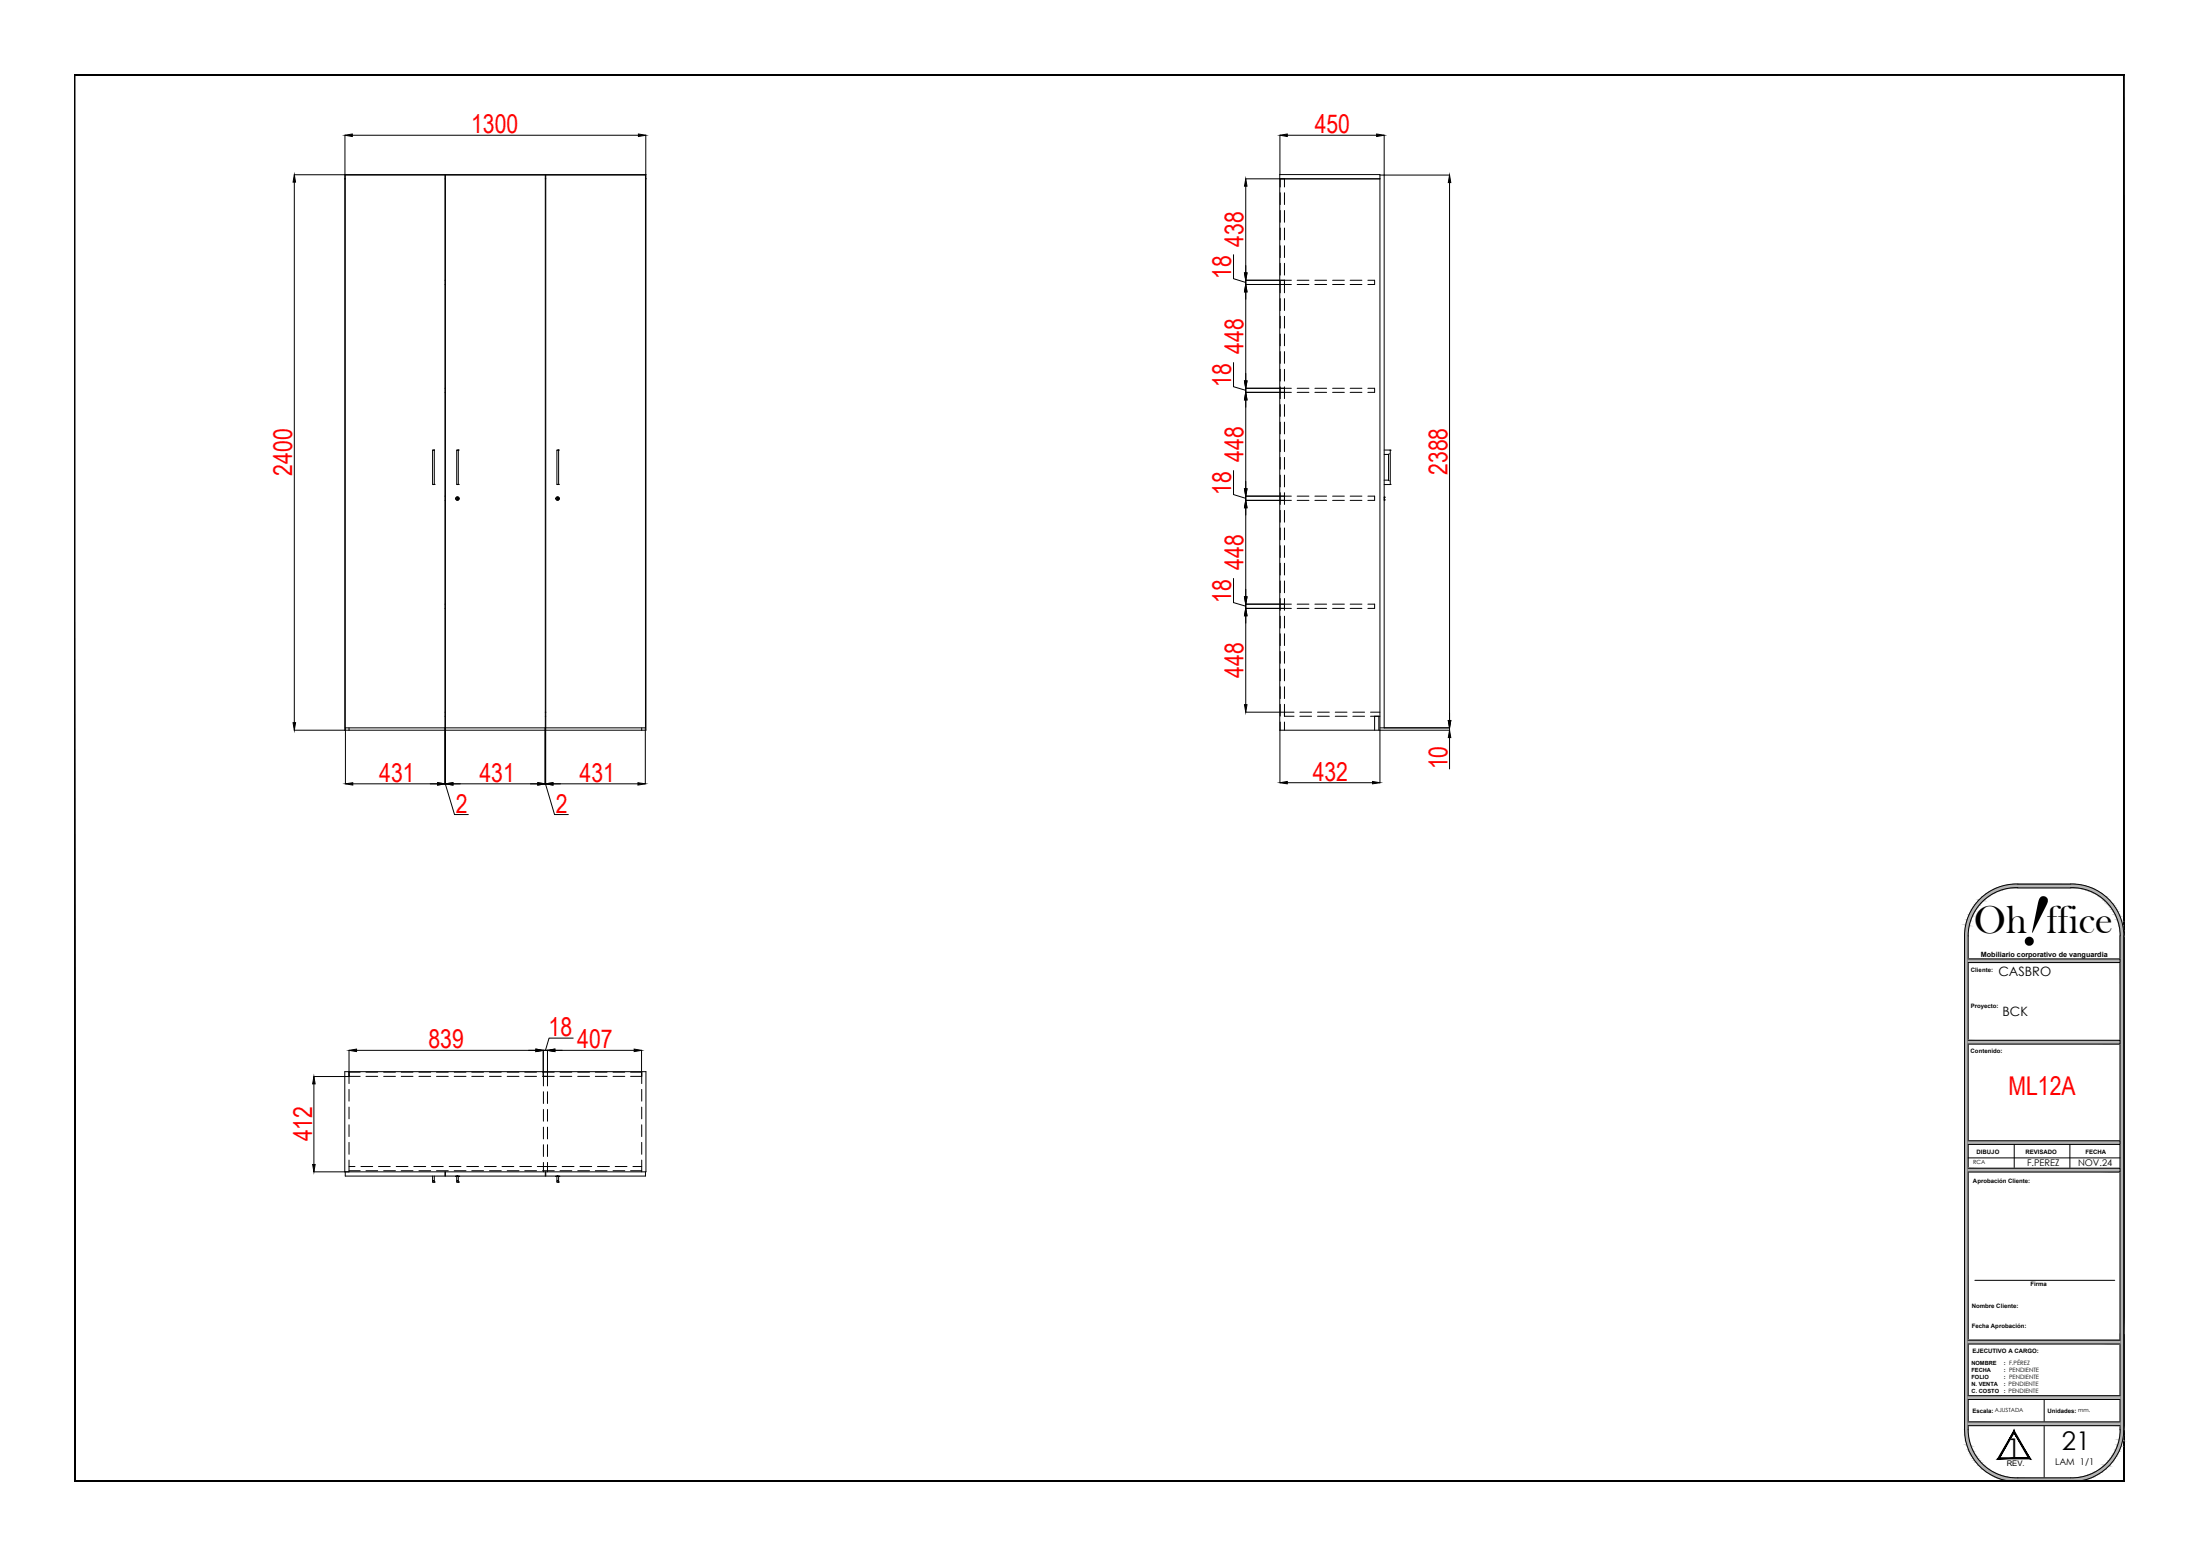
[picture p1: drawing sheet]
<svg xmlns="http://www.w3.org/2000/svg" width="594mm" height="420mm" viewBox="0 0 594 420" stroke-linecap="round" stroke-linejoin="round" font-family="sans-serif">
<g fill="#000" stroke="#000" stroke-width=".27">
<path d="M20 20.1v.2l553.6-.2zM20 20.3l553.6-.2v.2z"/>
<path d="M543.9 386.3v.6l4.4 7zM543.9 386.9l4.4 7-.6-.3zM539.4 393.9h8.9l-.6-.3zM539.4 393.9l.6-.3h7.7zM543.9 386.3l-4.5 7.6 .6-.3zM543.9 386.3v.6l-3.9 6.7z"/>
<path d="M20 400h553.6l-.2-.2zM20 400l.2-.2h553.2zM20 20.1v379.9l.2-.2zM20 20.1l.2 .2v379.5zM20 20.1l.2 .2 553.4-.2zM20.2 20.3l553.4-.2-.2 .2zM573.6 20.1l-.2 .2 .2 379.7zM573.4 20.3l.2 379.7-.2-.2z"/>
<path d="M20 400h553.6v-.2zM20 399.8h553.6l-553.6 .2z"/>
</g>
<g fill="none" stroke="#000" stroke-width=".27">
<path d="M544.9 239.8h14.2M544.9 238.7h14.2M544.9 239.7a13 13 0 0 0-13.4 13v133.4M544.9 238.7a14 14 0 0 0-14.4 14v133.4a13.9 13.9 0 0 0 14.4 13.9h14.2a14 14 0 0 0 14.4-13.9v-133.4a14 14 0 0 0-14.4-14M559.1 239.7a13 13 0 0 1 13.4 13M531.5 258.9h41v1h-41M572.5 252.7v133.4M531.5 280.9h41v1h-41M531.5 308h41v1h-41M531.5 315.5h41v1h-41M531.5 312.7h41M543.9 309v6.5"/>
<path d="M558.9 309v6.5M533.3 345.7h37.7M531.5 376.9h41M531.5 377.9h41M531.5 361.9h41M531.5 362.9h41M552 377.9v6M531.5 386a13 13 0 0 0 13.4 13.1h14.2M531.5 385h41M531.5 383.9h41M552 385v14.1M572.5 386a13 13 0 0 1-13.4 13.1"/>
</g>
<g fill="#b3b3b3" stroke="#b3b3b3" stroke-width=".27">
<path d="M544.9 238.7l15.6 .1zM543.4 238.8h17.1z"/>
<path d="M543.4 238.8l18.6 .2-1.5-.2zM541.9 239l1.5-.2 18.6 .2z"/>
<path d="M541.9 239l21.6 .3-1.5-.3zM540.5 239.3l1.4-.3 21.6 .3z"/>
<path d="M540.5 239.3l24.2 .5-1.2-.5zM539.3 239.8l1.2-.5 24.2 .5z"/>
<path d="M559.1 239.8h5.6zM559.1 239.8h5.6z"/>
<path d="M539.3 239.8h5.6zM539.2 239.8h4.3z"/>
<path d="M560.5 239.8h4.4zM560.5 239.8h4.4z"/>
<path d="M539.2 239.8h4.3zM539.1 239.8h4z"/>
<path d="M560.8 239.8l4.4 .1zM560.8 239.8l4.4 .1z"/>
<path d="M539.1 239.8h4zM538.8 239.9h3.3z"/>
<path d="M561.8 239.9l4 .4-.6-.4zM561.8 239.9l4 .4h-2.6z"/>
<path d="M538.8 239.9l2 .4 1.3-.4zM538.1 240.3l.7-.4 2 .4z"/>
<path d="M563.2 240.3l3 .2-.4-.2zM563.2 240.3l3 .2h-2.5z"/>
<path d="M538.1 240.3l2.1 .2 .6-.2zM537.7 240.5l.4-.2 2.1 .2z"/>
<path d="M563.7 240.5l2.9 .2-.4-.2zM563.7 240.5l2.9 .2h-2.1z"/>
<path d="M537.7 240.5l1.8 .2 .7-.2zM537.3 240.7l.4-.2 1.8 .2z"/>
<path d="M564.5 240.7l3 .5-.9-.5zM564.5 240.7l3 .5h-1.9z"/>
<path d="M537.3 240.7l1.1 .5 1.1-.5zM536.5 241.2l.8-.5 1.1 .5z"/>
<path d="M565.6 241.2l2 .1zM565.6 241.2l2 .1z"/>
<path d="M536.5 241.2h1.9zM536.3 241.3h1.9z"/>
<path d="M565.8 241.3l2.8 .8-1-.8zM565.8 241.3l2.8 .8h-1.7z"/>
<path d="M536.3 241.3l.8 .8 1.1-.8zM535.4 242.1l.9-.8 .8 .8z"/>
<path d="M566.9 242.1l1.8 .1zM566.9 242.1l1.8 .1z"/>
<path d="M535.4 242.1h1.7zM535.3 242.2h1.6z"/>
<path d="M567.1 242.2l2.3 .7-.7-.7zM567.1 242.2l2.3 .7h-1.4z"/>
<path d="M535.3 242.2l.7 .7 .9-.7zM535.3 242.2l.7 .7h-1.5z"/>
<path d="M568 242.9l1.7 .3-.3-.3zM568 242.9l1.7 .3h-1.4z"/>
<path d="M534.5 242.9l1.2 .3 .3-.3zM534.5 242.9l1.2 .3h-1.5z"/>
<path d="M568.3 243.2l2 .7-.6-.7zM568.3 243.2l2 .7h-1.3z"/>
<path d="M534.2 243.2l.7 .7 .8-.7zM534.2 243.2l.7 .7h-1.2z"/>
<path d="M569 243.9l1.7 .5-.4-.5zM569 243.9l1.7 .5h-1.3z"/>
<path d="M533.7 243.9l.9 .5 .3-.5zM533.7 243.9l.9 .5h-1.4z"/>
<path d="M569.4 244.4l1.7 .6-.4-.6zM569.4 244.4l1.7 .6h-1.2z"/>
<path d="M533.2 244.4l.8 .6 .6-.6zM533.2 244.4l.8 .6h-1.1z"/>
<path d="M569.9 245l1.6 .6-.4-.6zM569.9 245l1.6 .6h-1.2z"/>
<path d="M532.9 245l.7 .6 .4-.6zM532.9 245l.7 .6h-1.2z"/>
<path d="M570.3 245.6l1.5 .5-.3-.5zM570.3 245.6l1.5 .5h-1.1z"/>
<path d="M532.4 245.6l.9 .5 .3-.5zM532.4 245.6l.9 .5h-1.2z"/>
<path d="M570.7 246.1l1.5 .9-.4-.9zM570.7 246.1l1.5 .9h-1.1z"/>
<path d="M532.1 246.1l.8 .9 .4-.9zM532.1 246.1l.8 .9h-1.2z"/>
<path d="M571.1 247l1.3 .3-.2-.3zM571.1 247l1.3 .3h-1.1z"/>
<path d="M531.7 247l1 .3 .2-.3zM531.7 247l1 .3h-1.1z"/>
<path d="M571.3 247.3l1.5 1-.4-1zM571.3 247.3l1.5 1h-1.1z"/>
<path d="M531.6 247.3l.7 1 .4-1zM531.6 247.3l.7 1h-1.1z"/>
<path d="M571.7 248.3l1.2 .4-.1-.4zM571.7 248.3l1.2 .4h-1.1z"/>
<path d="M531.2 248.3l.9 .4 .2-.4zM531.2 248.3l.9 .4h-1z"/>
<path d="M571.8 248.7l1.4 1.1-.3-1.1zM571.8 248.7l1.4 1.1h-1.1z"/>
<path d="M531.1 248.7l.7 1.1 .3-1.1zM531.1 248.7l.7 1.1h-1z"/>
<path d="M572.1 249.8l1.1 .2v-.2zM572.1 249.8l1.1 .2h-1z"/>
<path d="M530.8 249.8l1 .2v-.2zM530.8 249.8l1 .2h-1.1z"/>
<path d="M572.2 250l1.2 1.2-.2-1.2zM572.2 250l1.2 1.2h-1z"/>
<path d="M530.7 250l.9 1.2 .2-1.2zM530.7 250l.9 1.2h-1z"/>
<path d="M572.4 251.2l1 .2zM572.4 251.2l1 .2z"/>
<path d="M530.6 251.2l1 .2zM530.6 251.2l1 .2z"/>
<path d="M572.4 251.4l1.1 1.3-.1-1.3zM572.4 251.4l1.1 1.3h-1z"/>
<path d="M530.5 251.4l1 1.3 .1-1.3zM530.5 251.4l1 1.3h-1z"/>
<path d="M572.5 252.7l1 107.5v-107.5zM572.5 252.7l1 107.5h-1z"/>
<path d="M530.5 252.7l1 107.5v-107.5zM530.5 252.7l1 107.5h-1z"/>
<path d="M572.5 360.2l1 25.9v-25.9zM572.5 360.2l1 25.9h-1z"/>
<path d="M530.5 360.2l1 25.9v-25.9zM530.5 360.2l1 25.9h-1z"/>
<path d="M572.5 386.1l.9 1.4 .1-1.4zM572.5 386.1l.9 1.4h-1z"/>
<path d="M530.5 386.1l1.1 1.4-.1-1.4zM530.5 386.1l1.1 1.4h-1.1z"/>
<path d="M572.4 387.5h1zM572.4 387.5h1z"/>
<path d="M530.5 387.5h1.1zM530.5 387.5h1.1z"/>
<path d="M572.4 387.5l.8 1.3 .2-1.3zM572.4 387.5l.8 1.3h-1z"/>
<path d="M530.6 387.5l1.2 1.3-.2-1.3zM530.6 387.5l1.2 1.3h-1.1z"/>
<path d="M572.2 388.8l1 .2v-.2zM572.2 388.8l1 .2h-1.1z"/>
<path d="M530.7 388.8l1.1 .2v-.2zM530.7 388.8l1.1 .2h-1z"/>
<path d="M572.1 389l.8 1.2 .3-1.2zM572.1 389l.8 1.2h-1.1z"/>
<path d="M530.8 389l1.3 1.2-.3-1.2zM530.8 389l1.3 1.2h-1z"/>
<path d="M571.8 390.2l1 .3 .1-.3zM571.8 390.2l1 .3h-1.1z"/>
<path d="M531.1 390.2l1.2 .3-.2-.3zM531.1 390.2l1.2 .3h-1.1z"/>
<path d="M571.7 390.5l.7 .9 .4-.9zM571.7 390.5l.7 .9h-1.1z"/>
<path d="M531.2 390.5l1.5 .9-.4-.9zM531.2 390.5l1.5 .9h-1.1z"/>
<path d="M571.3 391.4l.9 .5 .2-.5zM571.3 391.4l.9 .5h-1.1z"/>
<path d="M531.6 391.4l1.3 .5-.2-.5zM531.6 391.4l1.3 .5h-1.2z"/>
<path d="M571.1 391.9l.7 .8 .4-.8zM571.1 391.9l.7 .8h-1.1z"/>
<path d="M531.7 391.9l1.6 .8-.4-.8zM531.7 391.9l1.6 .8h-1.2z"/>
<path d="M570.7 392.7l.8 .5 .3-.5zM570.7 392.7l.8 .5h-1.2z"/>
<path d="M532.1 392.7l1.5 .5-.3-.5zM532.1 392.7l1.5 .5h-1.2z"/>
<path d="M570.3 393.2l.8 .6 .4-.6zM570.3 393.2l.8 .6h-1.2z"/>
<path d="M532.4 393.2l1.6 .6-.4-.6zM532.4 393.2l1.6 .6h-1.1z"/>
<path d="M569.9 393.8l.8 .6 .4-.6zM569.9 393.8l.8 .6h-1.3z"/>
<path d="M532.9 393.8l1.7 .6-.6-.6zM532.9 393.8l1.7 .6h-1.4z"/>
<path d="M569.4 394.4l.9 .5 .4-.5zM569.4 394.4l.9 .5h-1.3z"/>
<path d="M533.2 394.4l1.7 .5-.3-.5zM533.2 394.4l1.7 .5h-1.2z"/>
<path d="M569 394.9l.7 .7 .6-.7zM568.3 395.6l.7-.7 .7 .7z"/>
<path d="M533.7 394.9l2 .7-.8-.7zM533.7 394.9l2 .7h-1.5z"/>
<path d="M568.3 395.6l1.1 .2 .3-.2zM568 395.8l.3-.2 1.1 .2z"/>
<path d="M534.2 395.6l1.8 .2-.3-.2zM534.2 395.6l1.8 .2h-1.5z"/>
<path d="M568 395.8l.7 .8 .7-.8zM567.1 396.6l.9-.8 .7 .8z"/>
<path d="M534.5 395.8l2.4 .8-.9-.8zM534.5 395.8l2.4 .8h-1.6z"/>
<path d="M567.1 396.6h1.6zM567.1 396.6l1.5 .1h-1.7z"/>
<path d="M535.3 396.6l1.8 .1zM535.3 396.6l1.8 .1z"/>
<path d="M566.9 396.7l.7 .8 1-.8zM565.8 397.5l1.1-.8 .7 .8z"/>
<path d="M535.4 396.7l2.8 .8-1.1-.8zM535.4 396.7l2.8 .8h-1.9z"/>
<path d="M565.8 397.5h1.8zM565.6 397.5h1.9z"/>
<path d="M536.3 397.5h2.1zM536.3 397.5h2.1z"/>
<path d="M565.6 397.5l1 .5 .9-.5zM564.5 398l1.1-.5 1 .5z"/>
<path d="M536.5 397.5l3 .5-1.1-.5zM536.5 397.5l3 .5h-2.2z"/>
<path d="M564.5 398l1.7 .3 .4-.3zM563.7 398.3l.8-.3 1.7 .3z"/>
<path d="M537.3 398l2.9 .3-.7-.3zM537.3 398l2.9 .3h-2.5z"/>
<path d="M563.7 398.3l2.1 .2 .4-.2zM563.2 398.5l.5-.2 2.1 .2z"/>
<path d="M537.7 398.3l3.1 .2-.6-.2zM537.7 398.3l3.1 .2h-2.7z"/>
<path d="M563.2 398.5l2 .4 .6-.4zM561.8 398.9l1.4-.4 2 .4z"/>
<path d="M538.1 398.5l4 .4-1.3-.4zM538.1 398.5l4 .4h-3.3z"/>
<path d="M561.8 398.9h3.4zM560.8 399h4.1z"/>
<path d="M538.8 398.9l4.3 .1zM538.8 398.9l4.3 .1z"/>
<path d="M560.8 399h4.1zM560.5 399h4.2z"/>
<path d="M539.1 399h4.4zM539.1 399h4.4z"/>
<path d="M560.5 399h4.2zM559.1 399.1h5.6z"/>
<path d="M539.2 399l5.7 .1zM539.2 399l5.7 .1z"/>
<path d="M539.3 399.1l24.2 .4 1.2-.4zM539.3 399.1l24.2 .4h-23z"/>
<path d="M540.5 399.5l21.5 .3 1.5-.3zM540.5 399.5l21.5 .3h-20.1z"/>
<path d="M541.9 399.8l18.6 .2 1.5-.2zM541.9 399.8l18.6 .2h-17.1z"/>
<path d="M543.4 400h17.1zM543.4 400h15.7z"/>
<path d="M531.5 308l41 1v-1zM531.5 308l41 1h-41z"/>
<path d="M531.5 383.9l41 1.1v-1.1zM531.5 383.9l41 1.1h-41z"/>
<path d="M531.5 315.5l41 1v-1zM531.5 315.5l41 1h-41z"/>
<path d="M531.5 376.9l41 1v-1zM531.5 376.9l41 1h-41z"/>
<path d="M531.5 280.9l41 1v-1zM531.5 280.9l41 1h-41z"/>
<path d="M531.5 258.9l41 1v-1zM531.5 258.9l41 1h-41z"/>
<path d="M531.5 361.9l41 1v-1zM531.5 361.9l41 1h-41z"/>
</g>
<g fill="none" stroke="#000" stroke-width=".27">
<path d="M93.1 36.5v10.7h-13.6M95.1 36.5h77.3M174.4 36.5v10.7M345.6 36.5v10.7M347.6 36.5h24.1M373.8 36.5v10.8h17.6M79.5 49.2v145.9M336.4 50.3v23.4M336.4 48.3h10.5M391.4 49.3v145.2M333.1 68.8v6.5l3.3 1M336.4 76.8v-1.1v1.1"/>
<path d="M336.4 78.8v24.1M336.4 76.8h10.5M336.4 75.7h10.5M333.1 97.9v6.5l3.3 1M336.4 105.9v-1.1v1.1M336.4 108v24M336.4 105.9h10.5M336.4 104.8h10.5M333.1 127.1v6.4l3.3 1.1M336.4 135.1v-1.1v1.1M336.4 137.1v24M336.4 135.1h10.5"/>
<path d="M336.4 134h10.5M333.1 156.2v6.5l3.3 1M336.4 164.3v-1.2v1.2M336.4 164.3h10.5M336.4 166.3v24M336.4 163.1h10.5M79.5 197.2h13.6M93.3 196.5v15.2M120.2 196.5v15.2M120.3 196.5v15.2M147.2 196.5v15.2M147.3 196.5v15.2l2.4 8.2h3.8"/>
<path d="M174.3 196.5v15.2M336.4 192.3h10.5M345.6 197.2v14.2M373.8 196.5h17.6v.7h-18.8v14.2M391.4 199.2v8.4M95.3 211.7h22.9M120.2 211.7h.1M120.2 211.7l2.5 8.2h3.8M122.3 211.7h22.9M147.2 211.7h.1M149.3 211.7h23M347.6 211.4h23"/>
<path d="M84.8 292.7v21.7M94.2 283.6v7.1h-9.4M96.3 283.6h48.4M146.7 283.6h1.1h-1.1M146.7 283.6v7.1M147.8 283.6v7.1M149.8 283.6h21.5M154.8 280.3h-6.5l-1 3.3M173.2 283.6v7.1M84.8 316.4h9.4"/>
</g>
<g fill="#000" stroke="#000" stroke-width=".27">
<path d="M93.1 36.5l2-.3v.7zM172.4 36.2l2 .3-2 .4zM345.6 36.5l2-.3v.7zM371.7 36.2l2.1 .3-2.1 .4zM79.5 47.2l.3 2h-.7zM336.4 48.3l.3 2h-.6zM391.4 47.3l.4 2h-.7zM336.4 76.8l.3 2h-.6zM336.1 73.7h.6l-.3 2zM336.4 105.9l.3 2.1h-.6zM336.1 102.9h.6l-.3 1.9zM336.4 135.1l.3 2h-.6z"/>
<path d="M336.1 132h.6l-.3 2zM336.4 164.3l.3 2h-.6zM336.1 161.1h.6l-.3 2zM79.1 195.1h.7l-.3 2.1zM336.1 190.3h.6l-.3 2zM391.1 194.5h.7l-.4 2zM391.4 197.2l.4 2h-.7zM93.3 211.7l2-.3v.6zM118.2 211.4l2 .3-2 .3zM120.3 211.7l2-.3v.6zM145.2 211.4l2 .3-2 .3zM147.3 211.7l2-.3v.6z"/>
<path d="M172.3 211.4l2 .3-2 .3zM345.6 211.4l2-.4v.7zM370.6 211l2 .4-2 .3zM84.8 290.7l.3 2h-.7zM94.2 283.6l2.1-.3v.7zM144.7 283.3l2 .3-2 .4zM147.8 283.6l2-.3v.7zM171.3 283.3l1.9 .3-1.9 .4zM84.4 314.4h.7l-.3 2z"/>
</g>
<!-- layer: MD_Visible -->
<g fill="none" stroke="#000" stroke-width=".27">
<path d="M93.1 47.1h81.3v150.1h-81.3zM93.1 48.3h.1M93.2 47.3h27v149.2h-27zM120.2 48.3h.1M120.3 47.3h26.9v149.2h-26.9zM147.2 48.3h.2M147.4 47.3h26.9v149.2h-26.9zM174.3 48.3h.1M345.6 48.3h27M345.6 47.1h27v150.1h-27zM372.6 47.3h1.2v149.2h-1.2M120.2 76.8h.1"/>
<path d="M120.2 75.7h.1M120.2 105.9h.1M120.2 104.8h.1M116.8 121.6v9.2M116.9 130.8h.1M116.9 121.6h.1M116.9 121.5h.4M116.9 130.8h.3M117.2 130.8h.1M117.3 121.5l-.1 .1M117.3 121.5v9.3M120.2 135.1h.1"/>
<path d="M120.2 134h.1M123.3 121.6v9.2M123.4 130.8h.1M123.4 121.6h.1M123.4 121.5h.4M123.4 130.8h.4M123.4 134.5h.1M123.4 134.5l.1-.1 .1 .2M123.4 134.5l.1 .2M123.5 134.7h.1M123.5 134.9h.1M123.5 134.8h.1"/>
<path d="M123.5 134.8v.1M123.6 134.6h.1M123.6 134.7h.1M123.6 134.6h-.1M123.6 134.8l-.1 .1M123.8 121.5h.1M123.8 130.8h.1M123.8 121.5v9.3M150.4 121.6v9.2M150.4 130.8h.1M150.4 121.6h.1M150.4 121.5h.4"/>
<path d="M150.4 130.8h.4M150.5 134.5h.1M150.5 134.5l.1-.1v.2M150.5 134.7h.1M150.5 134.5l.1 .1M150.6 134.8h.1M150.6 134.7h.1M150.6 134.6h-.1M150.6 134.6h.1M150.8 121.5h.1M150.8 130.8h.1M150.8 121.5v.1"/>
<path d="M150.8 121.5v9.3M373.8 134.2v.9M373.8 121.5h1.6M373.8 130.8h1.6M373.8 129.7h1.2M373.8 122.7h1.2M373.9 134.3v.7M373.9 134.3h.1M373.9 135h.1M375 129.7l.2 .2M375 122.7v7M375.2 122.5l-.2 .2"/>
<path d="M375.4 121.6h.1M375.4 130.8h.1M375.4 121.6v9.2M120.2 164.3h.1M120.2 163.1h.1M94.2 196.5v.7M120.2 193.4h.1M120.2 192.3h.1M147.2 193.4h.2M147.2 192.3h.2M173.3 196.5v.7M93.1 289.4h81.3v27h-81.3z"/>
<path d="M93.2 316.4v1.2h27v-1.2M116.8 317.6v1.6M116.9 319.2h.1M117.3 319.2h-.4M117.3 319.2h.1M117.3 317.6v1.6M120.3 316.4v1.2h26.9v-1.2M123 317.6l.3 .1h-.2M123.1 317.7h.1M123.3 317.6v1.6M123.4 319.2h.1M123.8 319.2h.1"/>
<path d="M123.8 317.6v1.6h-.4M123.9 317.7h.1M124 317.6l-.1 .1M147.4 316.4v1.2h26.9v-1.2M150.1 317.6l.3 .1h-.2M150.2 317.7h.1M150.4 317.6v1.6M150.4 319.2h.1M150.8 319.2h.1M150.8 317.6v1.6h-.4M150.9 317.7h.1M151 317.6l-.1 .1"/>
<circle cx="123.5" cy="134.6" r=".4"/>
<circle cx="123.5" cy="134.6" r=".49"/>
<circle cx="150.6" cy="134.6" r=".4"/>
<circle cx="150.6" cy="134.6" r=".49"/>
</g>
<!-- layer: MD_Hidden -->
<g fill="none" stroke="#000" stroke-width=".27">
<path d="M345.7 48.3v2.2M345.7 52.1v3.1M345.7 56.8v3.2M346.9 48.3v2.2M346.9 52.1v3.1M346.9 56.8v3.2M345.7 61.6v3.2M345.7 66.4v3.1M345.7 71.1v3.2M345.7 75.9v3.2M346.9 61.6v3.2M346.9 66.4v3.1"/>
<path d="M346.9 71.1v3.2M346.9 76.8h1.8M348.7 75.7h-1.8v3.4M350.3 76.8h3.2M350.3 75.7h3.2M355.1 76.8h3.1M355.1 75.7h3.1M359.8 76.8h3.2M359.8 75.7h3.2M364.6 76.8h3.2M364.6 75.7h3.2M369.4 75.7h1.8v1.1h-1.8"/>
<path d="M345.7 80.6v3.2M345.7 85.4v3.2M345.7 90.2v3.2M345.7 94.9v3.2M345.7 99.7v3.2M346.9 80.6v3.2M346.9 85.4v3.2M346.9 90.2v3.2M346.9 94.9v3.2M346.9 99.7v3.2M345.7 104.5v3.1M345.7 109.2v3.2"/>
<path d="M345.7 114v3.2M345.7 118.8v3.1M346.9 104.5v3.1M346.9 109.2v3.2M346.9 114v3.2M346.9 118.8v3.1M346.9 105.9h1.8M346.9 104.8h1.8M350.3 105.9h3.2M350.3 104.8h3.2M355.1 105.9h3.1M355.1 104.8h3.1"/>
<path d="M359.8 105.9h3.2M359.8 104.8h3.2M364.6 105.9h3.2M364.6 104.8h3.2M369.4 104.8h1.8v1.1h-1.8M345.7 123.5v3.2M345.7 128.3v3.2M345.7 133v3.2M345.7 137.8v3.2M346.9 123.5v3.2M346.9 128.3v3.2M346.9 133v3.2"/>
<path d="M346.9 137.8v3.2M346.9 135.1h1.8M346.9 134h1.8M350.3 135.1h3.2M350.3 134h3.2M355.1 135.1h3.1M355.1 134h3.1M359.8 135.1h3.2M359.8 134h3.2M364.6 135.1h3.2M364.6 134h3.2M369.4 134h1.8v1.1h-1.8"/>
<path d="M373.8 134.4h.1M373.8 134.5h.1M373.8 134.9h.1M373.8 134.6h.1M375.4 121.5v.1M345.7 142.6v3.1M345.7 147.3v3.2M345.7 152.1v3.2M345.7 156.9v3.1M346.9 142.6v3.1M346.9 147.3v3.2M346.9 152.1v3.2"/>
<path d="M346.9 156.9v3.1M345.7 161.6v3.2M345.7 166.4v3.2M345.7 171.1v3.2M345.7 175.9v3.2M346.9 161.6v3.2M346.9 166.4v3.2M346.9 171.1v3.2M346.9 175.9v3.2M346.9 164.3h1.8M346.9 163.1h1.8M350.3 164.3h3.2"/>
<path d="M350.3 163.1h3.2M355.1 164.3h3.1M355.1 163.1h3.1M359.8 164.3h3.2M359.8 163.1h3.2M364.6 164.3h3.2M364.6 163.1h3.2M369.4 163.1h1.8v1.2h-1.8M345.7 180.7v3.1M345.7 185.4v3.2M345.7 190.2v3.2M345.7 195v2.2"/>
<path d="M346.9 180.7v3.1M346.9 185.4v3.2M346.9 190.2v3.2h2.5M346.9 195v2.2M346.9 192.3h2.5M351 193.4h3.2M351 192.3h3.2M355.8 193.4h3.2M355.8 192.3h3.2M360.6 193.4h3.1M360.6 192.3h3.1M365.3 193.4h3.2"/>
<path d="M365.3 192.3h3.2M370.1 193.4h2.5M370.1 192.3h2.5M371.2 193.4v3.8M372.3 193.4v3.8M94.2 289.4v3.2M94.2 294.2v3.1M94.2 298.9v3.2M94.2 290.6h3.1M94.2 289.5h3.1M98.8 290.6h3.2M98.8 289.5h3.2"/>
<path d="M103.6 290.6h3.2M103.6 289.5h3.2M108.3 290.6h3.2M108.3 289.5h3.2M113.1 290.6h3.2M113.1 289.5h3.2M117.9 290.6h3.1M117.9 289.5h3.1M122.7 290.6h3.1M122.7 289.5h3.1M127.4 290.6h3.2M127.4 289.5h3.2"/>
<path d="M132.2 290.6h3.2M132.2 289.5h3.2M137 290.6h3.1M137 289.5h3.1M141.7 290.6h3.2M141.7 289.5h3.2M146.5 290.6h3.2M146.5 289.5h3.2M146.7 290.6v2.6M146.7 294.8v3.2M146.7 299.6v3.2M147.8 290.6v2.6"/>
<path d="M147.8 294.8v3.2M147.8 299.6v3.2M151.2 290.6h3.2M151.2 289.5h3.2M156 290.6h3.2M156 289.5h3.2M160.8 290.6h3.1M160.8 289.5h3.1M165.5 290.6h3.2M165.5 289.5h3.2M170.3 290.6h3M170.3 289.5h3"/>
<path d="M173.3 289.4v3.2M173.3 294.2v3.1M173.3 298.9v3.2M94.2 303.7v3.2M94.2 308.5v3.2M94.2 313.3v3.1M94.2 316.1h3.1M94.2 315h1.7M97.5 315h3.1M98.8 316.1h3.2M102.2 315h3.2M103.6 316.1h3.2"/>
<path d="M107 315h3.2M108.3 316.1h3.2M111.7 315h3.2M113.1 316.1h3.2M116.5 315h3.2M116.8 319a.23 .23 0 0 1 .2-.2 .23 .23 0 0 1 .3 .2M117.9 316.1h3.1M121.3 315h3.2M122.7 316.1h3.1M123.3 317.7h.5M123.3 319l.2-.2 .3 .2M123.4 317.6v.1"/>
<path d="M123.5 317.6v.1M123.6 317.6v.1M126 315h3.2M127.4 316.1h3.2M130.8 315h3.2M132.2 316.1h3.2M135.6 315h3.1M137 316.1h3.1M140.3 315h3.2M141.7 316.1h3.2M145.1 315h5.2M146.5 316.1h3.2"/>
<path d="M146.7 304.4v3.1M146.7 309.1v3.2M146.7 313.9v2.5M147.8 304.4v3.1M147.8 309.1v3.2M147.8 313.9v2.5M150.4 317.7h.4M150.4 319l.2-.2 .2 .2M150.5 317.6v.1M150.6 317.6v.1M150.7 317.6v.1M151.2 316.1h3.2"/>
<path d="M151.8 315h3.2M156 316.1h3.2M156.6 315h3.2M160.8 316.1h3.1M161.3 315h3.3M165.5 316.1h3.2M166.1 315h3.2M170.3 316.1h3M170.9 315h2.4M173.3 303.7v3.2M173.3 308.5v3.2M173.3 313.3v3.1"/>
</g>
<text font-size="20.6" x="545.2" y="254.3" transform="rotate(19 545.2 254.3)">!</text>
<text font-size="10.7" x="533" y="251.9">Oh ffice</text>
<g font-size="7" fill="#f00">
<text x="127.2" y="35.9">1300</text>
<text x="355" y="35.9">450</text>
<text x="335.8" y="66.7" transform="rotate(-90 335.8 66.7)">438</text>
<text x="332.5" y="75.4" transform="rotate(-90 332.5 75.4)">18</text>
<text x="335.8" y="95.5" transform="rotate(-90 335.8 95.5)">448</text>
<text x="332.5" y="104.5" transform="rotate(-90 332.5 104.5)">18</text>
<text x="335.8" y="124.7" transform="rotate(-90 335.8 124.7)">448</text>
<text x="78.9" y="128.5" transform="rotate(-90 78.9 128.5)">2400</text>
<text x="390.8" y="128.3" transform="rotate(-90 390.8 128.3)">2388</text>
<text x="332.5" y="133.7" transform="rotate(-90 332.5 133.7)">18</text>
<text x="335.8" y="153.8" transform="rotate(-90 335.8 153.8)">448</text>
<text x="332.5" y="162.8" transform="rotate(-90 332.5 162.8)">18</text>
<text x="335.8" y="183" transform="rotate(-90 335.8 183)">448</text>
<text x="390.8" y="207.8" transform="rotate(-90 390.8 207.8)">10</text>
<text x="102.4" y="211.1">431</text>
<text x="129.5" y="211.1">431</text>
<text x="156.5" y="211.1">431</text>
<text x="354.5" y="210.8">432</text>
<text x="123.1" y="219.4">2</text>
<text x="150.1" y="219.4">2</text>
<text x="148.1" y="279.7">18</text>
<text x="115.7" y="283">839</text>
<text x="155.9" y="283">407</text>
<text x="542.3" y="295.6">ML12A</text>
<text x="84.3" y="308.2" transform="rotate(-90 84.3 308.2)">412</text>
</g>
<g font-size="7">
<text x="541.9" y="393.3">1</text>
<text x="556.8" y="391.7">21</text>
</g>
<g font-size="3.5">
<text x="539.6" y="263.6">CASBRO</text>
<text x="540.7" y="274.3">BCK</text>
</g>
<g font-size="2.5">
<text x="547.4" y="314.8">F.PEREZ</text>
<text x="561.1" y="314.8">NOV.24</text>
<text x="555" y="395.5">LAM 1/1</text>
</g>
<text font-size="2.1" x="541.9" y="395.8">REV.</text>
<text font-size="2" x="534.9" y="258.4">Mobiliario corporativo de vanguardia</text>
<g font-size="1.6">
<text x="532.2" y="262.4">Cliente:</text>
<text x="532.2" y="272.1">Proyecto:</text>
<text x="532.1" y="284.3">Contenido:</text>
<text x="533.8" y="311.6">DIBUJO</text>
<text x="546.9" y="311.6">REVISADO</text>
<text x="563.1" y="311.6">FECHA</text>
<text x="532.8" y="319.4">Aprobación Cliente:</text>
<text x="548.3" y="347.1">Firma</text>
<text x="532.5" y="353.2">Nombre Cliente:</text>
<text x="532.5" y="358.5">Fecha Aprobación:</text>
<text x="532.7" y="365.2">EJECUTIVO A CARGO:</text>
<text x="532.7" y="381.5">Escala: AJUSTADA</text>
<text x="552.9" y="381.5">Unidades: mm.</text>
</g>
<g font-size="1.5">
<text x="532.8" y="314.4">RCA</text>
<text x="532.4" y="368.6">NOMBRE</text>
<text x="532.4" y="370.5">FECHA</text>
<text x="541.1" y="368.6">: F.PÉREZ</text>
<text x="541.1" y="370.5">: PENDIENTE</text>
<text x="532.4" y="372.3">FOLIO</text>
<text x="532.4" y="374.2">N. VENTA</text>
<text x="532.4" y="376">C. COSTO</text>
<text x="541.1" y="372.3">: PENDIENTE</text>
<text x="541.1" y="374.2">: PENDIENTE</text>
<text x="541.1" y="376">: PENDIENTE</text>
</g>
</svg>
